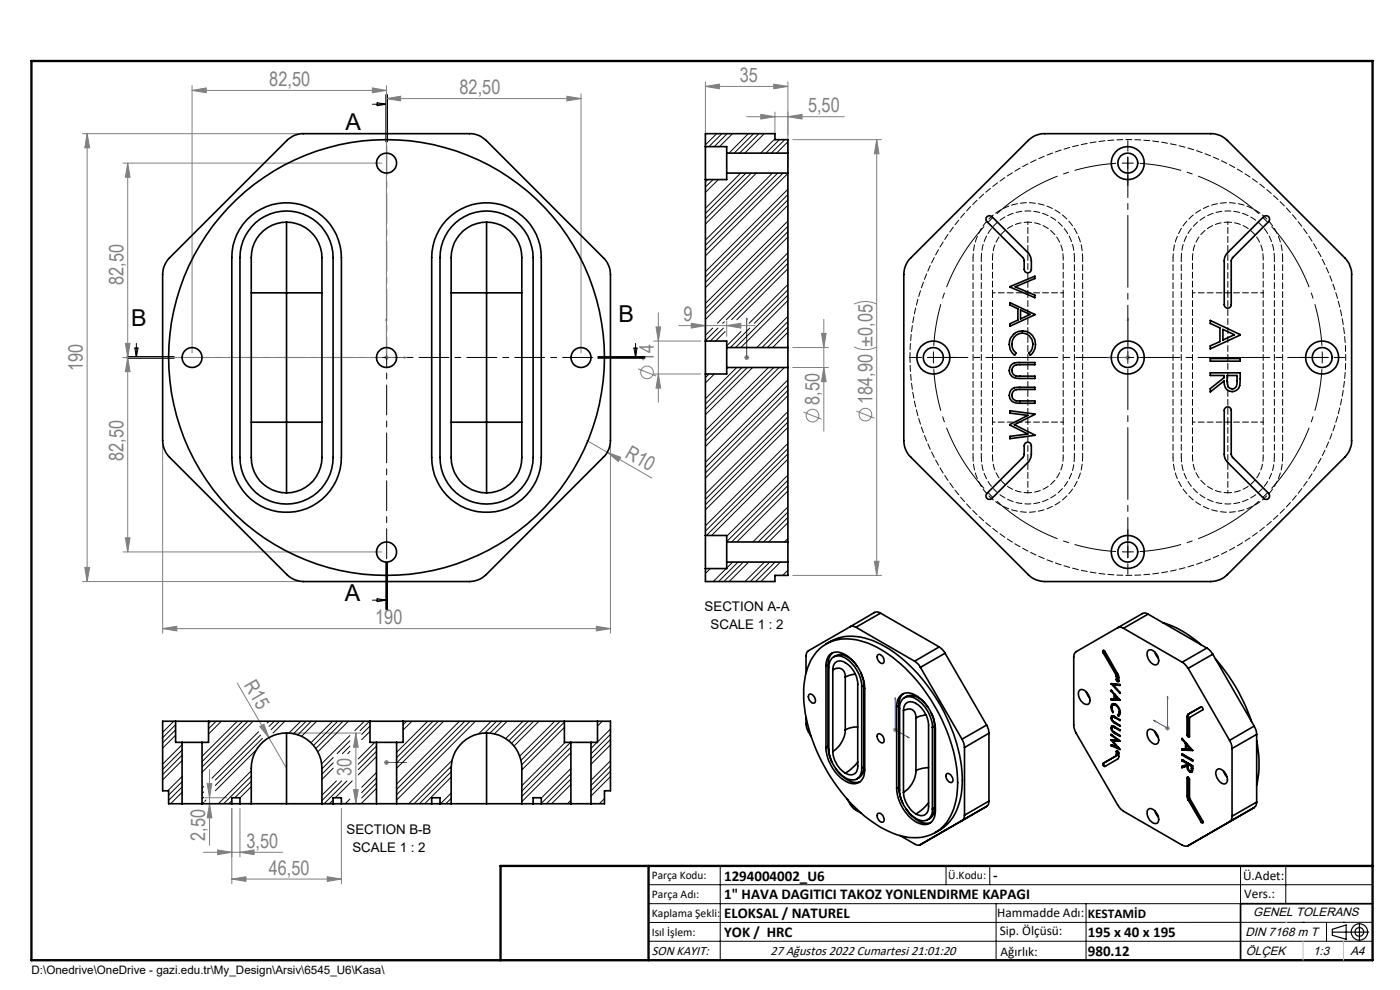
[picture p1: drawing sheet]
<svg xmlns="http://www.w3.org/2000/svg" width="297mm" height="210mm" viewBox="0 0 297 210" stroke-linecap="round" stroke-linejoin="round" font-family="sans-serif">
<g fill="none" stroke="#808080" stroke-width=".21">
<path d="M40.7 19.2l3-.5v1zM40.7 18.2v56.7M40.7 19.2h41.3M79 18.7l3 .5-3 .5zM82 18.2v56.7M123.3 19.9v55M149.6 18.3l3-.5v1zM149.6 17.3v19.8M149.6 18.3h17.5M164.1 17.8l3 .5-3 .5zM167.1 17.3v18.4M17.5 28.4h45.9"/>
<path d="M18.5 28.4v95M18.5 28.4l.5 3h-1zM26.1 34.6h54.9M27.1 34.6l.5 3h-1zM27.1 34.6v82.5M82 20.9l3-.5v1zM82 20.9h41.3M120.3 20.4l3 .5-3 .5zM158.4 24.8h20.7M161.4 24.3l3 .5-3 .5zM164.4 23.8v4.8M167.1 24.8l3-.5v1z"/>
<path d="M168.2 29.6h18.8M186 29.6l.5 3h-1zM186 29.6v92.5M26.1 75.8h54.9M26.6 72.8h1l-.5 3zM27.1 75.8l.5 3h-1zM81.5 75.8h1M81.6 75.5l.7 .7M82 75.3v1M82.3 75.5l-.7 .7M135.4 78.2l3.8 1.6M138.7 72.3h10"/>
<path d="M138.7 79.3h10M139.2 69.3h1l-.5 3zM139.7 66.3v19M139.7 79.3l.5 3h-1zM144 69.1h16.2M146.6 68.6l3 .5-3 .5zM154.2 69.1l3-.5v1zM154.2 68.1v3.3M157.9 75.8h1M158 75.5l.8 .7M158.4 75.3v1M158.8 75.5l-.8 .7"/>
<path d="M168.2 73.7h7.6M168.2 78h7.6M174.3 70.7h1l-.5 3zM174.8 78l.5 3h-1zM174.8 67.7v23.8M181.2 73.6a5.4 5.4 0 0 0 4.8 0M181.2 64.5l.3-.1a5.3 5.3 0 0 1 4.5 .1M238.8 75.8h.9M238.9 75.5l.7 .7M239.3 75.3v1M239.6 75.5l-.7 .7M34.5 94.4v39.9"/>
<path d="M124.5 93.4l13.8 8M128.8 95.9l2.9 1.1-.5 .9zM129.5 94.4v39.9M170.5 87.4l3.8 1.5M181.7 87.2l3.8 1.5M26.1 117.1h54.9M26.6 114.1h1l-.5 3zM185.5 119.1h1l-.5 3zM17.5 123.4h45.9M18 120.4h1l-.5 3zM34.5 133.3l3-.5v1zM34.5 133.3h95"/>
<path d="M126.5 132.8l3 .5-3 .5zM168.2 122.1h18.8M50.3 144.9l6.7 11.6M55.1 154.1l.9-.5 1 2.9zM57 156.5l3.8 6.5M61.8 155.5h14.7M75.5 155.5l.5 3h-1zM75.5 155.5v15M189.4 154.8h1M189.6 154.5l.7 .7M189.9 154.3v1M190.3 154.5l-.7 .7"/>
<path d="M247.2 154.5h1M247.3 154.1l.7 .7M247.7 154v1M248 154.1l-.7 .7M43.5 169.2h4.7M44 166.2h.9l-.5 3zM44.4 170.5l.5 3h-.9zM44.4 163.2v16.1M49.2 171.5v16M50.9 171.5v10.3M61.8 170.5h14.7M72.4 171.5v16"/>
<path d="M75 167.5h1l-.5 3zM81.5 161.7h1M81.6 161.4l.7 .7M82 161.2v1M82.3 161.4l-.7 .7M43.1 180.8h16.9M46.2 180.3l3 .5-3 .5zM49.2 186.5l3-.5v1zM49.2 186.5h23.2M50.9 180.8l3-.5v1zM69.4 186l3 .5-3 .5z"/>
<circle cx="137.3" cy="79" r="1.34"/>
<circle cx="172.4" cy="88.2" r="1.34"/>
<circle cx="183.6" cy="87.9" r="1.34"/>
</g>
<path d="M198 75.8v1.3M198 75.8v-1.2M280.5 75.8v-1.2M280.5 75.8v1.3M239.3 117.1h1.2M239.3 117.1h-1.3" fill="none" stroke="#000" stroke-width=".21" stroke-dasharray="15.2 1.3 1.3 1.3" stroke-linecap="butt"/>
<path d="M236.8 34.7a41.2 41.2 0 0 0-38.7 38.6M198.1 78.3a41.2 41.2 0 0 0 38.7 38.7M280.4 73.3a41.2 41.2 0 0 0-38.6-38.6M241.8 117a41.2 41.2 0 0 0 38.6-38.7" fill="none" stroke="#000" stroke-width=".21" stroke-dasharray="15.2 1.3 1.3 1.3" stroke-dashoffset="6.3" stroke-linecap="butt"/>
<g fill="none" stroke="#000" stroke-width=".21">
<path d="M79 22.1h3M80 21.8l2 .3-2 .3zM81.8 20.1v10M82 20.1v10M82.2 20.1v10M238 34.6h2.5M239.3 33.3v2.5M27 75.8h10M27 75.6h10M27 76h10M28.6 73.8h.7l-.4 2zM28.9 72.8v3"/>
<path d="M126.8 75.8h10M126.8 75.6h10M126.8 76h10M134.5 73.8h.6l-.3 2zM134.8 72.8v3M81.8 119.3v10M82 119.3v10M82.2 119.3v10zM79 127.3h3M80 127l2 .3-2 .3zM137.6 187.7h153.6M137.6 191.7h153.6"/>
<path d="M137.6 199.7h153.6M152.8 183.7v20M200.7 183.7v4M210 183.7v4M211.3 191.7v12M230.4 191.7v12M263.2 183.7v20M272.8 183.7v8M276.4 195.6h.1M281.4 195.6v4.1M285 195.6h.1M291.2 195.6l-153.6 .1"/>
</g>
<g fill="none" stroke="#000" stroke-width=".25">
<path d="M282.6 197.7h7.8M282.6 197.1l3-.9v3l-3-.8zM288.4 195.8v3.8M106.2 203.7h185"/>
<circle cx="288.4" cy="197.7" r="1.74"/>
<circle cx="288.4" cy="197.7" r=".93"/>
</g>
<g fill="none" stroke="#00f" stroke-width=".21">
<path d="M82 67.5v8.3h4.1M82 67.5l.1 .4h-.2zM85.7 75.7l.4 .1-.4 .1zM158.4 75.8h.1M158.4 75.7v.2zM158.4 67.5v.4v-.4M158.4 67.5v8.3M235.1 75.8l.4-.1v.2zM239.3 67.5v8.3h-4.2M239.3 67.5l.1 .4h-.3zM189.9 148l.1 .4-.1-.1zM189.9 148v6.8l3 1.7"/>
<path d="M192.6 156.3l.3 .2-.3-.1zM244.7 152.8l.3 .1v.1zM247.7 147.7l.1 .4-.2-.1zM247.7 147.7v6.8l-3-1.7M81.9 161.7h.2zM82 161.7h.1M82 161.7h4.1M86.1 161.7h-.4h.4"/>
</g>
<g fill="none" stroke="#000" stroke-width=".21" stroke-dasharray="15.2 1.3 1.3 1.3">
<path d="M239.3 32.1v-2.3M239.3 37.1v2.2M195.5 75.8h-2.2M198 75.8h-1.2M198 75.8h1.3M200.5 75.8h2.3M239.3 75.8v-1.2M239.3 75.8h-1.3M239.3 75.8v1.3M239.3 75.8h1.2M278 75.8h-2.2M280.5 75.8h1.3"/>
<path d="M280.5 75.8h-1.2M283 75.8h2.3M239.3 117.1v1.2M239.3 117.1v-1.3M239.3 119.6v2.2M239.3 114.6v-2.3"/>
</g>
<path d="M236.8 75.8h-40M239.3 73.3v-40M239.3 78.3v40M241.8 75.8h40" fill="none" stroke="#000" stroke-width=".21" stroke-dasharray="15.2 1.3 1.3 1.3" stroke-dashoffset="6.7"/>
<path d="M82 20.1v109.2" fill="none" stroke="#000" stroke-width=".21" stroke-dasharray="6.3 1.3 1.3 1.3" stroke-dashoffset="-.6"/>
<path d="M136.8 75.8h-109.8" fill="none" stroke="#000" stroke-width=".21" stroke-dasharray="6.3 1.3 1.3 1.3" stroke-dashoffset="-1"/>
<path d="M291.2 191.7h-28v12" fill="none" stroke="#000" stroke-width=".35"/>
<path d="M6.7 12.9h284.5v190.8h-284.5zM137.6 183.7v20M291.2 183.7h-185v20" fill="none" stroke="#000" stroke-width=".5"/>
<path d="M276.4 199.7v4M285 199.7v4" fill="none" stroke="#c0c0c0" stroke-width=".21"/>
<path d="M272.8 195.6h.1" fill="none" stroke="#c0c0c0" stroke-width=".25"/>
<g fill="#00f">
<path d="M85.7 75.7l.4 .1-.4 .1zM82 67.5l.1 .4h-.2z"/>
<path d="M85.7 161.7h.4zM81.9 161.7h.2zM85.7 161.7h.4zM81.9 161.7h.2zM235.1 75.8l.4 .1v-.2zM239.3 67.5l-.2 .4h.3zM244.7 152.8l.3 .2v-.1zM247.7 147.7l-.1 .3 .2 .1z"/>
<path d="M192.6 156.3l.3 .2-.3-.1zM189.9 148l.1 .4-.1-.1zM158.4 75.7v.2zM158.4 67.5v.4zM158.4 75.7v.2zM158.4 67.5v.4z"/>
</g>
<g fill="#808080">
<path d="M55.1 154.1l.9-.5 1 2.9z"/>
<path d="M128.8 95.9l2.9 1.1-.5 .9z"/>
<path d="M79 18.7l3 .5-3 .5zM40.7 19.2l3-.5v1z"/>
<path d="M154.2 69.1l3-.5v1zM146.6 68.6l3 .5-3 .5z"/>
<path d="M149.6 18.3l3-.5v1zM164.1 17.8l3 .5-3 .5z"/>
<path d="M82 20.9l3-.5v1zM120.3 20.4l3 .5-3 .5z"/>
<path d="M34.5 133.3l3-.5v1zM126.5 132.8l3 .5-3 .5z"/>
<path d="M46.2 180.3l3 .5-3 .5zM50.9 180.8l3-.5v1z"/>
<path d="M49.2 186.5l3-.5v1zM69.4 186l3 .5-3 .5z"/>
<path d="M167.1 24.8l3-.5v1zM161.4 24.3l3 .5-3 .5z"/>
<path d="M186 29.6l.5 3h-1zM185.5 119.1h1l-.5 3z"/>
<path d="M44 166.2h.9l-.5 3zM44.4 170.5l.5 3h-.9z"/>
<path d="M75 167.5h1l-.5 3zM75.5 155.5l.5 3h-1z"/>
<path d="M18 120.4h1l-.5 3zM18.5 28.4l.5 3h-1z"/>
<path d="M27.1 75.8l.5 3h-1zM26.6 114.1h1l-.5 3z"/>
<path d="M27.1 34.6l.5 3h-1zM26.6 72.8h1l-.5 3z"/>
<path d="M174.3 70.7h1l-.5 3zM174.8 78l.5 3h-1z"/>
<path d="M139.2 69.3h1l-.5 3zM139.7 79.3l.5 3h-1z"/>
</g>
<g fill="none" stroke="#000" stroke-width=".35">
<path d="M60.9 29.8a4.8 4.8 0 0 1 3.5-1.4h35.2a4.8 4.8 0 0 1 3.6 1.4l24.8 24.9a5 5 0 0 1 1.5 3.5v35.2a5 5 0 0 1-1.5 3.6l-24.8 24.9a5 5 0 0 1-3.6 1.5h-35.2a5 5 0 0 1-3.5-1.5l-25-24.9a5.2 5.2 0 0 1-1.4-3.6v-35.2a5.2 5.2 0 0 1 1.4-3.5zM149.6 31.1v7M149.6 31.1v-2.7h14.8v1.2h2.7v2.9M149.6 31.1h4.6v1.4M149.6 38.1v34.2M154.2 32.5v4.2M154.2 36.7v1.4h-4.6M154.2 36.7h12.9M154.2 32.5h12.9M167.1 32.5v4.2M167.1 36.7v37M218.1 29.8a4.8 4.8 0 0 1 3.6-1.4h35.2a4.8 4.8 0 0 1 3.5 1.4l24.9 24.9a5.2 5.2 0 0 1 1.4 3.5v35.2a5.2 5.2 0 0 1-1.4 3.6l-24.9 24.9a5 5 0 0 1-3.5 1.5h-35.2a5 5 0 0 1-3.6-1.5l-24.9-24.9a5 5 0 0 1-1.5-3.6v-35.2a5 5 0 0 1 1.5-3.5z"/>
<path d="M52.4 46.6a11.6 11.6 0 0 1 12.7-2.8 11.6 11.6 0 0 1 7.3 10.8v42.4a11.6 11.6 0 0 1-11.6 11.7 11.6 11.6 0 0 1-11.6-11.7v-42.4a11.7 11.7 0 0 1 3.2-8zM54.2 47.2a9.9 9.9 0 0 1 10.6-1.6 9.9 9.9 0 0 1 5.9 9v42.4a9.9 9.9 0 0 1-9.9 9.9 9.9 9.9 0 0 1-9.9-9.9v-42.4a9.9 9.9 0 0 1 3.3-7.4zM60.8 47.1a7.5 7.5 0 0 0-7.5 7.5v42.4a7.4 7.4 0 0 0 7.5 7.6M60.8 47.1a7.5 7.5 0 0 1 7.5 7.5v42.4a7.5 7.5 0 0 1-7.5 7.6M60.8 47.1v15M94.8 46.6a11.6 11.6 0 0 1 12.7-2.8 11.6 11.6 0 0 1 7.3 10.8v42.4a11.6 11.6 0 0 1-11.6 11.7 11.6 11.6 0 0 1-11.6-11.7v-42.4a11.7 11.7 0 0 1 3.2-8zM95.8 48.1a9.9 9.9 0 0 1 10.9-2.7 9.9 9.9 0 0 1 6.4 9.2v42.4a9.9 9.9 0 0 1-9.9 9.9 9.9 9.9 0 0 1-9.9-9.9v-42.4a10 10 0 0 1 2.5-6.5zM103.2 47.1a7.5 7.5 0 0 0-7.5 7.5v42.4a7.5 7.5 0 0 0 7.5 7.6M103.2 47.1a7.5 7.5 0 0 1 7.5 7.5v42.4a7.5 7.5 0 0 1-7.5 7.6M103.2 47.1v15M209.4 46a.77 .77 0 0 1 1 0l7.7 7.6a2.72 2.72 0 0 1 .7 1.7v1.8a.76 .76 0 0 1-.8 .8 .76 .76 0 0 1-.7-.8v-1.9l-.2-.5-7.7-7.7a.77 .77 0 0 1 0-1zM268.1 46a.75 .75 0 0 1 1 0 .75 .75 0 0 1 0 1l-7.8 8-.1 9.6a.74 .74 0 0 1-.7 .8 .74 .74 0 0 1-.8-.8v-9.3a2.32 2.32 0 0 1 .8-1.7z"/>
<path d="M53.3 62.1h7.5M60.8 62.1h7.5M60.8 62.1v27.5M95.7 62.1h7.5M103.2 62.1h7.5M103.2 62.1v27.5M149.6 72.3v7M149.6 72.3h4.6v1.4M149.6 79.3v34.3M154.2 73.7v4.3M154.2 78v1.3h-4.6M154.2 78h12.9"/>
<path d="M154.2 73.7h12.9M167.1 73.7v4.3M167.1 78v37M214.2 64.2l5.3 2.6-5.3 2.4v-.5l1.7-.8v-2.4l-1.7-.8zM214.2 60.8l5.3-2.2v.5l-4.1 1.7 4.1 1.8v.5zM214.5 77.5a1.96 1.96 0 0 1 1.9-.6h3.1v.5h-3.1a1.28 1.28 0 0 0-1.7 1.2 1.28 1.28 0 0 0 1.7 1.2h3.1v.5h-3.1a1.79 1.79 0 0 1-2-.7 1.79 1.79 0 0 1 .1-2.1zM215.1 70.9a2.85 2.85 0 0 1 4 .4 2.85 2.85 0 0 1-.5 4l-.3-.4a2.3 2.3 0 0 0 0-3.7 2.3 2.3 0 0 0-3.5 1 2.5 2.5 0 0 0 .7 2.7l-.3 .4a2.94 2.94 0 0 1-.1-4.4zM216.5 65.7l2 1-2 1zM256.8 79.1h6.3a7.8 7.8 0 0 1-.3 3.3 1.77 1.77 0 0 1-2.2 .5 1.77 1.77 0 0 1-.9-2.1l-2.9 2.3v-.7l2.9-2.3v-.5h-2.9zM256.8 68l6.3 3.1-6.3 2.9v-.6l2-.9v-2.9l-2-1zM256.8 76.1h6.3v.5h-6.3zM259.4 69.9l2.5 1.1-2.5 1.1z"/>
<path d="M260.3 79.6h2.1a3.7 3.7 0 0 1-.3 2.6l-.4 .3a1.24 1.24 0 0 1-1.4-1.7zM53.3 89.6h7.5M60.8 89.6v15M60.8 89.6h7.5M95.7 89.6h7.5M103.2 89.6v15M103.2 89.6h7.5M214.2 87.1l5.3 .7-4.3 2.3 4.3 2.2-5.3 .8v-.5l3.9-.5-3.9-1.9 3.9-2.1-3.9-.5zM214.5 82.8a1.96 1.96 0 0 1 1.9-.6h3.1v.4h-3.1a1.28 1.28 0 0 0-1.7 1.2 1.28 1.28 0 0 0 1.7 1.2h3.1v.5h-3.1a1.79 1.79 0 0 1-2-.7 1.79 1.79 0 0 1 .1-2zM217.5 94a.78 .78 0 0 1 .8-.1 .78 .78 0 0 1 .5 .7v1.7a2.72 2.72 0 0 1-.7 1.8l-7.7 7.6a.75 .75 0 0 1-1 0 .75 .75 0 0 1 0-1l7.7-7.7 .2-.5v-1.9zM259.9 86.5a.74 .74 0 0 1 .8-.1 .74 .74 0 0 1 .5 .7v9.3l.2 .5 7.7 7.8a.75 .75 0 0 1 0 1 .75 .75 0 0 1-1 0l-7.6-7.6a2.32 2.32 0 0 1-.8-1.8v-9.2zM149.6 113.6v7"/>
<path d="M149.6 113.6h4.6v1.4M154.2 115v4.2M154.2 115h12.9M154.2 119.2v1.4h-4.6M154.2 119.2h12.9M167.1 115v4.2M167.1 119.2v2.9h-2.7v1.3h-14.8v-2.8M173.3 138.2a9 9 0 0 1 10-2 26.9 26.9 0 0 1 12.7 10.1 35.2 35.2 0 0 1 7.2 19.7 12.4 12.4 0 0 1-3.9 10 9.5 9.5 0 0 1-9 1.1 28 28 0 0 1-13.3-11.2 33.9 33.9 0 0 1-6.5-19.7 13 13 0 0 1 2.8-8zM175.3 136.6a9.7 9.7 0 0 1 9-1 28.6 28.6 0 0 1 14.1 12.2 32.4 32.4 0 0 1 5.6 19.7 10.7 10.7 0 0 1-4.6 8.6l-1 .5M176.6 138.5l-.7 1.1-.3 1.4M176.8 139.3a2.85 2.85 0 0 1 3.8 .6l1.2 1.4M180.3 133l-8.8 5a1.2 1.2 0 0 0-.5 1.2v3.6"/>
<path d="M180.3 133a1.1 1.1 0 0 1 1.3 .1M181.6 133.1l12.4 7.2M186.2 139a1 1 0 0 1 1.3 1 .53 .53 0 0 1-.2 .7 .53 .53 0 0 1-.7-.2l-.4-.7zM186.8 130.1a1.27 1.27 0 0 0-1.3-.2l-5.2 3.1M186.8 130.1l-5.2 3M186.8 130.1l12.4 7.1M199.2 137.2l.7 .6 .6 .8M199.2 137.2l-5.2 3.1M200.5 138.6l-5.2 3M200.5 138.6l8.8 15.2M234 138.4v-.4l.3 .1 2.9 5 .1 .5v1l-.3-.1-.2-.4M234 138.4l2.7 4.7"/>
<path d="M234.1 138l.1 .3M234.2 138.3l2.7 4.7M234.2 138.3l-.2 .1M237.1 133.2l.7-.1 .5 .2M238.3 133.3l12.5 7.2M243.6 130.3a1.1 1.1 0 0 0-1.3-.1l-14.2 8.2-.3 .8 .1 15.2 .4 1.1 9.4 16 .6 .6 12.5 7.2 .7 .2 .6-.1M243.6 130.3l-5.3 3M243.6 130.3l12.4 7.2M243.6 138a1.43 1.43 0 0 1 1.8 .9 1.39 1.39 0 0 1-.2 2.1 2.29 2.29 0 0 1-1.7-2.9zM245 138.4l.2 .5 .5 .7M246.7 132.1a21.7 21.7 0 0 1 8.1 4.7M256 137.5l.9 .7 .4 .6"/>
<path d="M256 137.5l-5.2 3M257.3 138.8l-5.2 3M257.3 138.8l8.8 15.2M257.8 139.8a39.3 39.3 0 0 1 7.7 13.2M37.3 153h6.9M37.3 153h-2.8v14.7h1.3v2.8h2.8M37.3 153v4.5h1.3M38.6 157.5h4.3M38.6 157.5v13M42.9 157.5v13M44.2 153v4.5h-1.3M44.2 153h34.3"/>
<path d="M60.8 155.5a7.5 7.5 0 0 1 7.5 7.5v7.5M60.8 155.5a7.4 7.4 0 0 0-7.5 7.5v7.5M60.8 155.5v15M78.5 153h7M78.5 153v4.5h1.4M79.9 157.5h4.2M79.9 157.5v13M84.1 157.5v13M85.5 153v4.5h-1.4M85.5 153h34.2M103.2 155.5a7.4 7.4 0 0 1 7.5 7.5v7.5M103.2 155.5a7.5 7.5 0 0 0-7.5 7.5v7.5"/>
<path d="M103.2 155.5v15M119.7 153h7.1M119.7 153v4.5h1.4M121.1 157.5h4.3M121.1 157.5v13M125.4 157.5v13M126.8 153h2.7v14.7h-1.3v2.8h-2.8M126.8 153v4.5h-1.4M171 152.2l.1 2.2 1 1.9M171.6 147.4a.9 .9 0 0 1 1.3 .7 .62 .62 0 0 1-.1 1 .62 .62 0 0 1-.9-.4l-.4-.7zM175.2 141.2a2.71 2.71 0 0 1 1.8-2.8 4.9 4.9 0 0 1 4.3 2.1 9.3 9.3 0 0 1 2.1 5.5v17.3a2.45 2.45 0 0 1-.9 2.4 2.45 2.45 0 0 1-2.5 .3 8.9 8.9 0 0 1-4.8-7.4M175.2 141.2v17.4"/>
<path d="M175.6 158.3l.3 1.6 .6 1.8M175.6 141l-.4 .2M175.6 141v17.3M175.6 158.3l-.4 .3M176.7 159.4a6.1 6.1 0 0 0 2.6 4.6M176.7 142.1a1.62 1.62 0 0 1 .8-1.7 1.62 1.62 0 0 1 1.8 .2 5.6 5.6 0 0 1 2.7 4.6v17.3a1.61 1.61 0 0 1-.8 1.7 1.61 1.61 0 0 1-1.9-.2M176.7 142.1a1.62 1.62 0 0 1 1.8-.2 1.62 1.62 0 0 1 .8 1.7M176.7 142.1v17.3M179.3 154.8a5.8 5.8 0 0 1-2.6 4.6M179.3 143.6v11.2M181.4 143l-.7 .1-1.4 .5M182 154.2l-1.8 .2-.9 .4"/>
<path d="M182.6 142.6l.6 1.7 .1 1.1M182.8 145.6a7 7 0 0 0-4.7-6.5 2.07 2.07 0 0 0-2.3 2.5v17.3a7.5 7.5 0 0 0 4.4 6.4 1.97 1.97 0 0 0 2.6-1.9v-.5M182.8 145.6v17.3M183.3 145.4v17.3M183.3 145.4l-.5 .2M186.3 155.7a1.25 1.25 0 0 1 1.1 1.8 1.25 1.25 0 0 1-1.1-1.8zM190.2 149.9a2.48 2.48 0 0 1 2.6-2.9 7.8 7.8 0 0 1 5.4 6l.2 1.6v17.4a2.48 2.48 0 0 1-2.5 2.9 7.8 7.8 0 0 1-5.5-6l-.2-1.7M190.2 149.9v17.3M190.7 149.6l-.5 .3M190.7 149.6v17.4M191.7 147.1l-.7 .8-.3 .8v.9M191.7 150.7a1.62 1.62 0 0 1 .7-1.7 1.62 1.62 0 0 1 1.9 .2 5.9 5.9 0 0 1 2.7 4.6v17.3a1.65 1.65 0 0 1-.8 1.7 1.65 1.65 0 0 1-1.9-.1"/>
<path d="M191.7 150.7a1.61 1.61 0 0 1 1.8-.1 1.61 1.61 0 0 1 .8 1.7M191.7 150.7v17.4M191.9 148a2.74 2.74 0 0 1 3.7 .6l1.2 1.4M194 140.3l.9 .7 .4 .6M194.3 152.3v11.2M195.3 141.6l8.8 15.2M196.5 151.7l-1.3 .2-.9 .4M197.6 151.3l.4 1.2 .3 1.5M197.8 154.3a7.4 7.4 0 0 0-4.3-6.4 2.02 2.02 0 0 0-2.6 2.4v17.3a7.4 7.4 0 0 0 4.3 6.4 2.01 2.01 0 0 0 2.6-2.4M197.8 154.3v17.3M198.3 154v17.4M198.3 154l-.5 .3"/>
<path d="M204.1 156.8l.4 .9 .1 .9M204.6 158.6v14.3M209.3 153.8l.4 .9 .1 .8M209.3 153.8l-5.2 3M209.8 155.5l-5.2 3.1M209.8 155.5v14.4M229.1 146.4a1.43 1.43 0 0 1 1.8 .9 1.34 1.34 0 0 1-.3 2.1 2.23 2.23 0 0 1-1.7-2.9zM230.4 146.7l.7 1.3M235.7 152.3l.2 .6 .6 .5M235.7 154.4l.2 .6 .6 .6M235.7 150a.67 .67 0 0 1 .5-.8 .67 .67 0 0 1 .8 .4 1.44 1.44 0 0 1 .3 2.3M235.7 146.6v-.2l1.9 2.1-1.9-.1"/>
<path d="M235.7 145l1.9 .2v.2l-1.5-.1 1.5 1.6v.2zM235.7 156v-.2l1.9 1.4h-1.5M235.7 158.2v-.2l1.4 .6M235.7 146.6l.6 .7M235.7 156l1.4 .9M235.7 157l1.4 1.6M235.8 157h-.1M235.9 152.2l-.2 .1M235.9 154.3l-.2 .1M235.9 146.5l-.2 .1M235.9 149.9v.2M235.9 149.9l-.2 .1"/>
<path d="M235.9 152.2v.2M235.9 154.3v.2M235.9 158.1h.1M235.9 148.4h1.6M235.9 148.3v.1M235.9 148.4h-.2M235.9 158.1l1.5 .6M235.9 155.9l-.2 .1M235.9 158.1l-.2 .1M236 149.4l-.1 .5M236 151.8l-.1 .4M236 154l-.1 .3"/>
<path d="M236 157l.1 .2M236 152.1l.4-.1-.1 .1M236 154.2l.4-.1-.1 .1M236 145.1l.2 .1M236.1 157.2l1.5 1.8-1.9-.8M236.1 145.3l.2-.1 1.3 .1M236.3 152.1a.49 .49 0 0 0-.5 .4 .49 .49 0 0 0 .4 .5l1.4 .9v.1l-1.1-.6M236.3 152.1l.2 .1M236.3 154.2a.49 .49 0 0 0-.5 .5 .49 .49 0 0 0 .4 .5l1.4 .8v.2l-1.1-.6M236.3 154.2l.2 .2M236.3 149.4h.4M236.3 149.4l-.2 .1"/>
<path d="M236.3 148.3l-.6-.1v.2M236.3 147.3v1M236.5 147.2l-.2 .1M236.5 152.2l1.1 .7v-.2l-1.5-.9-.3 .1-.1 .4M236.5 154.4l1.1 .6v-.2l-1.5-.8h-.3l-.1 .4M236.5 147.3v.9l-.2 .1M236.5 147.5v.8h.7M236.5 147.5l.7 .8M236.6 147.5h-.1M236.6 155.5l-.1 .1M236.6 152.1l-.1 .1M236.6 153.3l-.1 .1"/>
<path d="M236.6 154.3l-.1 .1M236.7 149.6a.56 .56 0 0 0-.7 .1 .56 .56 0 0 0-.1 .7l.3 .7-.1 .1-.4-1.2M236.7 149.6a1.72 1.72 0 0 1 .8 1.4M236.7 143.1l.1 .3M236.8 159.4l.3-.1 .2 .3-.1 1.3-2.8 1.7a.42 .42 0 0 1-.4-.6M236.8 143.4v.7M236.8 159.4v.8M236.9 149.5l-.2 .1M236.9 143l.1 .3M236.9 143l-.2 .1M237 144l.3 .5M237 143.3v.7"/>
<path d="M237 159.2v.8M237 143.3l-.2 .1M237 144l-.2 .1M237 159.3l-.2 .1M237.1 156.9l-1.4 .1M237.2 158.5l-.1 .1M237.2 156.9h-.1M237.3 151.5l.2 .3-.2 .1M237.4 148.2l-.2 .1M237.4 151.5l-.2 .1M237.5 151l-.1 .4-.3 .2 .2 .3M237.5 151l.1-.1v.4l-.2 .2"/>
<path d="M237.5 157.1l-1.4 .1M243.6 154.8a1.79 1.79 0 0 1 2.1 1.6 .89 .89 0 0 1 .1 1 .89 .89 0 0 1-1 .4 2.4 2.4 0 0 1-1.3-2.8zM245 155.2l.4 .9 .3 .3M250.8 156.9v-.3l2.2 2.6-2.2-.1M250.8 156.9l.7 .8M250.8 140.5l.5 .4 .8 .9M250.9 156.8l-.1 .1M250.9 159l2 .1M250.9 158.8v.2M250.9 159l-.1 .1M251.5 158.9l-.7-.1v.3M251.5 157.7v1.2"/>
<path d="M251.5 157.7l.2-.1v1.2l-.2 .1M251.7 158v.9h.9M251.7 158l.9 .9M251.8 152.1v3.8M251.8 157.9l-.1 .1M252 155.8l.3 .5M252 152v3.8M252 152l-.2 .1M252 155.8l-.2 .1M252.1 151.5l2.7-1.5a.42 .42 0 0 1 .3 .6l-2.7 1.6-.1 4.1h-.2l-.3-.4M252.1 151.5l-.3 .6M252.1 151.5l.1-.1-.2 .6"/>
<path d="M252.1 141.8l8.7 15.2M252.7 158.8l-.1 .1M260.8 157l.5 1.1 .1 .7M261.4 158.8v14.3M266.1 154l.4 .9 .1 .9M266.1 154l-5.3 3M266.6 157.1a22.8 22.8 0 0 1 0 9.5M266.6 155.8l-5.2 3M266.6 155.8v14.3M38.6 170.5h4.3M42.9 170.5h6.3M49.2 170.5h1.7"/>
<path d="M49.2 170.5v-1.3h1.7v1.3M50.9 170.5h2.4M53.3 170.5h7.5M60.8 170.5h7.5M68.3 170.5h2.4M70.7 170.5h1.7M70.7 170.5v-1.3h1.7v1.3M72.4 170.5h7.5M79.9 170.5h4.2M84.1 170.5h7.5M91.6 170.5h1.7M91.6 170.5v-1.3h1.7v1.3"/>
<path d="M93.3 170.5h2.4M95.7 170.5h7.5M103.2 170.5h7.5M110.7 170.5h2.4M113.1 170.5h1.7M113.1 170.5v-1.3h1.7v1.3M114.8 170.5h6.3M121.1 170.5h4.3M177.3 163a6 6 0 0 0 4.4 3l.8-.2M179.7 169.5l1.3 2 1.7 1M182 161.6l-1.6 1.7-1.1 .7M183.3 162.7a2.51 2.51 0 0 1-1.5 2.5"/>
<path d="M183.3 162.7l-.5 .2M186.2 172.6a1.11 1.11 0 0 1 1.1 .3 1.11 1.11 0 0 1 .2 1.2 .67 .67 0 0 1-.7 .3 .67 .67 0 0 1-.5-.6l-.2-.6zM190.7 167v1.1l.8 2.2M190.7 167l-.5 .2M190.9 177.2l3.1 1.8a1.21 1.21 0 0 0 1.3 .2M191.7 168.1a6.1 6.1 0 0 0 2.6 4.6M192.3 171.7a5.6 5.6 0 0 0 4.8 2.9l.3-.1M194.3 163.5a5.7 5.7 0 0 1-2.6 4.6M197 162.8l-1.3 .2-1.4 .5M197 170.3l-1.1 1.2-1.6 1.2M198.3 171.4a2.38 2.38 0 0 1-1.5 2.5M198.3 171.4l-.5 .2"/>
<path d="M200.5 176.1l-5.2 3.1M200.8 164.2a.94 .94 0 0 1 1.3 .8 .61 .61 0 0 1-.2 .9 .61 .61 0 0 1-.9-.3l-.3-.8zM209.3 171.1l-5.2 3a1.32 1.32 0 0 0 .5-1.2M209.3 171.1l-14 8.1M209.8 169.9a1.1 1.1 0 0 1-.5 1.2M209.8 169.9l-5.2 3M234.2 161.8a.42 .42 0 0 0 .4 .7M234.2 161.8l-.2 .2M236.7 160.4l-2.7 1.6M236.8 160.2l-.1 .2M236.9 160.3l-2.7 1.5M236.9 160.3l-.2 .1"/>
<path d="M237 160l-.1 .3M237 160l-.2 .2M243.6 171.7a1.43 1.43 0 0 1 1.8 .9 1.54 1.54 0 0 1 0 2.1 2.07 2.07 0 0 1-1.8-3zM245 172l.4 .9 .3 .4M250.8 161.4v-.2l2.2 1.2-.1 1.3-.5 .1M250.8 160.2v-.3l2.2 1.3M250.8 161.4l1 .6M250.8 160.2l2.2 1.3v-.3M250.9 160h.1M250.9 161.2v.1M250.9 162.5v.2M250.9 160l2.1 1.2"/>
<path d="M250.9 160l-.1 .2M250.9 161.3l1.1 .6M250.9 161.3l-.1 .1M250.9 162.7l-.1 .1M251.8 168.8l.3 .9M251.8 165l.1-.2 .2 .1 .2 .4v4l2.8 4.8 .1 .4h-.2l-.2-.2M251.8 162.5l.1 .6 .5 .7M251.8 162v.2M251.8 165v3.8M251.8 162.2l-1 .4v.2M251.8 162.5l-1 .3M252 162.4l.1 .6"/>
<path d="M252 168.7l.2 .9M252 161.9v.2l-.2 .1M252 164.8v3.9M252 162.4l-1.1 .3M252 162.4l-.2 .1M252 161.9l-.2 .1M252 164.9l-.2 .1M252 168.7l-.2 .1M252 162.1l.1 1.1 .3 .3M252 162.1l.2-.1 .7 .4M252 162.1l.8 .5M252.1 169.7l2.7 4.6"/>
<path d="M252.2 169.6l2.8 4.6M252.2 169.6l-.1 .1M252.4 163.5l.2 .1M252.6 163.6l.3 .1M252.6 163.6l-.2 .2M252.8 163l-.1 .5h-.3M252.8 162.6v.4M252.8 163.4l-.2 .1M252.9 162.9l-.1 .5M252.9 162.4v.5M252.9 162.4l-.1 .2M252.9 162.9l-.1 .1"/>
<path d="M255 174.2l.2 .3M255 174.2l-.2 .1M258.2 163.2a1.41 1.41 0 0 1 1.8 .9 1.42 1.42 0 0 1-.2 2.2 2.29 2.29 0 0 1-1.7-2.9zM259.6 163.6l.7 1.2M260.8 174.3l-8.7 5.1M261.4 173.1a1.32 1.32 0 0 1-.6 1.2M266.1 171.3l-5.3 3M266.1 171.3l-14 8.1M266.6 170.1a1.32 1.32 0 0 1-.5 1.2M266.6 170.1l-5.2 3"/>
<circle cx="82" cy="34.6" r="2.13"/>
<circle cx="239.3" cy="34.6" r="3.5"/>
<circle cx="239.3" cy="34.6" r="2.12"/>
<circle cx="40.7" cy="75.8" r="2.12"/>
<circle cx="82" cy="75.8" r="2.13"/>
<circle cx="82" cy="75.8" r="46.2"/>
<circle cx="123.2" cy="75.8" r="2.13"/>
<circle cx="198" cy="75.8" r="3.5"/>
<circle cx="198" cy="75.8" r="2.13"/>
<circle cx="239.2" cy="75.8" r="3.5"/>
<circle cx="239.3" cy="75.8" r="2.12"/>
<circle cx="280.5" cy="75.8" r="3.5"/>
<circle cx="280.5" cy="75.8" r="2.12"/>
<circle cx="82" cy="117.1" r="2.14"/>
<circle cx="239.2" cy="117.1" r="3.5"/>
<circle cx="239.2" cy="117.1" r="2.13"/>
</g>
<g fill="none" stroke="#000" stroke-width=".21">
<path d="M150.1 38.1l-.5 .5M151.3 38.1l-1.7 1.6M152 28.4l-2.4 2.3M152.4 38.1l-2.8 2.7M153.1 28.4l-2.7 2.7M154.3 28.4l-2.8 2.7M155.4 28.4l-2.8 2.7M157.1 36.7l-7.5 7.5M158.3 36.7l-8.7 8.6M158.8 28.4l-4.1 4.1M159.4 36.7l-9.8 9.7M159.9 28.4l-4.1 4.1"/>
<path d="M160.5 36.7l-10.9 10.8M161 28.4l-4.1 4.1M162.1 28.4l-4.1 4.1M163.9 36.7l-14.3 14.2M164.4 29.4l-3 3.1M165 36.7l-15.4 15.3M165.3 29.6l-2.8 2.9M166.1 36.7l-16.5 16.5M166.5 29.6l-2.9 2.9M167.1 30l-2.4 2.5M167.1 36.8l-17.5 17.5M167.1 40.1l-17.5 17.5"/>
<path d="M167.1 46.9l-17.5 17.5M167.1 41.3l-17.5 17.5M167.1 48l-17.5 17.5M167.1 42.4l-17.5 17.5M167.1 49.1l-17.5 17.5M167.1 43.5l-17.5 17.5M167.1 50.3l-17.5 17.5M167.1 57l-10.8 10.8M167.1 55.9l-11.9 11.9M167.1 53.6l-14.9 15M167.1 54.7l-13 13.1M150.4 79.3l-.8 .8"/>
<path d="M151.2 69.6l-1.6 1.5M151.6 79.3l-2 1.9M152.3 69.6l-2.7 2.6M153.5 69.6l-2.8 2.7M153.7 68.3l-.4 .3M153.8 70.3l-2 2M156.3 78l-6.7 6.6M157.2 70.3l-3 3.1M157.4 78l-7.8 7.7M158.5 78l-8.9 8.8M159.1 69.6l-4.2 4.1M159.7 78l-10.1 10"/>
<path d="M163 78l-13.4 13.3M164.1 78l-14.5 14.5M165.3 78l-15.7 15.6M166.4 78l-16.8 16.7M167.1 68.2l-5.5 5.5M167.1 62.6l-11.1 11.1M167.1 69.3l-4.3 4.4M167.1 70.5l-3.2 3.2M167.1 67.1l-6.6 6.6M167.1 63.7l-9.9 10M167.1 60.4l-8.2 8.2M167.1 61.5l-7 7.1"/>
<path d="M167.1 80.6l-17.5 17.5M167.1 87.3l-17.5 17.5M167.1 94l-17.5 17.5M167.1 81.7l-17.5 17.5M167.1 88.4l-17.5 17.5M167.1 95.2l-17.5 17.5M167.1 82.8l-17.5 17.5M167.1 89.5l-17.5 17.6M167.1 96.3l-17.2 17.3M167.1 83.9l-17.5 17.5M167.1 90.7l-17.5 17.5M167.1 97.4l-16.1 16.2"/>
<path d="M155.4 119.2l-1.2 1.3M156.6 119.2l-4.2 4.2M157.7 119.2l-4.1 4.2M158.8 119.2l-4.1 4.2M162.2 119.2l-4.2 4.2M163.3 119.2l-4.1 4.2M164.4 119.2l-4.1 4.2M165.6 119.2l-4.2 4.2M167.1 100.8l-12.9 13M167.1 107.5l-7.4 7.5M167.1 114.2l-.7 .8M167.1 101.9l-12.9 13"/>
<path d="M167.1 108.6l-6.3 6.4M167.1 103l-11.9 12M167.1 109.7l-5.1 5.3M167.1 104.1l-10.8 10.9M167.1 110.9l-4 4.1M150.7 120.6l-1.1 1M154.1 120.6l-2.8 2.8M167.1 121l-1 1.1M36.9 153l-2.4 2.4M37.3 153.7l-2.8 2.8M37.3 154.8l-2.8 2.8M37.3 156l-2.8 2.7"/>
<path d="M38.6 158l-4.1 4.1M38.6 159.1l-4.1 4.1M44.7 153l-.5 .4M45.9 153l-1.7 1.6M47 153l-2.8 2.7M50.3 153l-7.4 7.4M51.5 153l-8.6 8.6M52.6 153l-9.7 9.7M53.7 153l-10.8 10.8M54.4 159l-8.7 8.7M54.9 155.2l-10 9.9M55.3 155.9l-9.6 9.6"/>
<path d="M55.7 156.6l-10 10M57.1 153l-.4 .4M58.2 153l-1.1 1.1M59.3 153l-1.8 1.8M60.4 153l-2.5 2.5M63.8 153l-2.5 2.5M64.9 153l-2.6 2.6M66 153l-2.8 2.9M67.2 153l-3.2 3.2M70.6 153l-4.6 4.5M71.6 153l-5.1 5.1M72.8 153l-5.8 5.8"/>
<path d="M73.9 153l-6.5 6.5M74.2 156l-6 6M74.2 157.2l-2.7 2.7M74.2 158.3l-1.6 1.6M74.2 159.4l-.4 .5M77.3 153l-2 2M78.4 153l-2 2M78.5 154l-1.8 1.8M78.5 155.1l-1.8 1.8M79.5 157.5l-3.5 3.5M79.9 159.4l-3.9 3.9M79.9 158.2l-3.9 3.9"/>
<path d="M86.3 153l-.8 .7M87.4 153l-1.9 1.9M90.7 153l-6.6 6.6M91.9 153l-7.8 7.7M93 153l-8.9 8.8M94.1 153l-10 10M97.5 153l-13.4 13.3M98.6 153l-14.5 14.5M99.7 153l-15.6 15.6M100.9 153l-16.8 16.7M104.2 153l-2.7 2.7M105.3 153l-2.5 2.5"/>
<path d="M106.5 153l-2.6 2.5M107.6 153l-2.7 2.7M110.9 153l-3.6 3.7M112.1 153l-4.2 4.2M113.2 153l-4.7 4.7M114.3 153l-5.3 5.2M117.7 153l-7.5 7.4M118.8 153l-8.3 8.3M119.7 153.2l-9 9M119.7 154.3l-9 9M119.9 157.5l-9.2 9.2M121 157.5l-10.3 10.3"/>
<path d="M121.1 159.7l-10.4 10.4M121.1 158.5l-10.4 10.4M126.6 157.5l-1.2 1.3M127.8 153l-1 1M129.5 154.6l-2.7 2.8M129.5 155.8l-4.1 4.1M129.5 156.9l-4.1 4.1M129.5 158l-4.1 4.1M38.6 168.1l-2.4 2.4M38.6 164.7l-3 3M38.6 165.8l-2.8 2.9M38.6 160.2l-4.1 4.1"/>
<path d="M38.6 166.9l-2.8 2.9M38.6 161.3l-4.1 4.1M43.2 166.9l-.3 .3M43.2 168l-.3 .3M43.2 169.1l-.3 .3M43.2 170.2l-.3 .3M43.7 169.7l-.3 .3M49.2 169.9l-.7 .6M53.3 163.5l-7 7M53.3 170.2l-.2 .3M53.3 164.6l-5.9 5.9M53.3 165.8l-3.5 3.4"/>
<path d="M53.3 166.9l-2.4 2.4M70.7 169.7l-.8 .8M70.7 160.7l-2.4 2.4M70.7 161.8l-2.4 2.4M70.7 162.9l-2.4 2.4M71.4 165.7l-3.1 3M72.5 165.7l-4.2 4.1M73.6 165.7l-4.8 4.8M74.2 169.5l-1 1M74.7 165.7l-3.6 3.5M79.9 163.9l-3.2 3.1M79.9 167.2l-3.2 3.1"/>
<path d="M79.9 165l-3.2 3.1M79.9 166.1l-3.2 3.2M79.9 160.5l-3.9 3.9M95.7 168.2l-2.2 2.3M95.7 162.6l-7.9 7.9M95.7 169.4l-1.1 1.1M95.7 163.7l-6.7 6.8M95.7 170.5h.1M95.7 164.8l-5.6 5.7M95.9 161.3l-9.2 9.2M121.1 163l-6.3 6.3M121.1 164.1l-6.3 6.3"/>
<path d="M121.1 166.4l-4.1 4.1M121.1 169.7l-.7 .8M121.1 165.3l-5.2 5.2M128.2 169.4l-1.1 1.1M129.5 161.4l-4.1 4.1M129.5 162.5l-4.1 4.1M129.5 163.6l-4.1 4.1M129.5 164.7l-4.1 4.2"/>
</g>
<path d="M218.1 47.1v15M260.5 62.1v-15M218.1 89.5v15M260.5 104.5v-15" fill="none" stroke="#000" stroke-width=".21" stroke-dasharray="1.3 .6" stroke-dashoffset=".8"/>
<path d="M206.4 54.6a11.6 11.6 0 0 1 11.7-11.6 11.6 11.6 0 0 1 11.6 11.6M218.1 47.1a7.5 7.5 0 0 0-7.5 7.5M225.6 54.6a7.5 7.5 0 0 0-7.5-7.5M248.9 54.6a11.6 11.6 0 0 1 11.6-11.6 11.6 11.6 0 0 1 11.6 11.6M260.5 47.1a7.5 7.5 0 0 0-7.5 7.5M268 54.6a7.5 7.5 0 0 0-7.5-7.5M210.6 97a7.5 7.5 0 0 0 7.5 7.5M229.7 97a11.6 11.6 0 0 1-11.6 11.7 11.6 11.6 0 0 1-11.7-11.7M253 97a7.5 7.5 0 0 0 7.5 7.5M272.1 97a11.6 11.6 0 0 1-11.6 11.7 11.6 11.6 0 0 1-11.6-11.7M218.1 104.5a7.5 7.5 0 0 0 7.5-7.5M260.5 104.5a7.5 7.5 0 0 0 7.5-7.5" fill="none" stroke="#000" stroke-width=".21" stroke-dasharray="1.3 .6" stroke-dashoffset=".5"/>
<g fill="none" stroke="#000" stroke-width=".21" stroke-dasharray="1.3 .6" stroke-dashoffset=".7">
<path d="M210.6 54.6v7.5M253 54.6v7.5M218.1 62.1h-7.5M225.6 62.1h-7.5M225.6 62.1v-7.5M260.5 62.1h-7.5M268 62.1h-7.5M268 62.1v-7.5M210.6 89.5v7.5M218.1 89.5h-7.5M225.6 89.5h-7.5M225.6 97v-7.5"/>
<path d="M253 89.5v7.5M260.5 89.5h-7.5M268 89.5h-7.5M268 97v-7.5"/>
</g>
<path d="M210.6 62.1v27.4M218.1 62.1v27.4M253 62.1v27.4M225.6 89.5v-27.4M260.5 89.5v-27.4M268 89.5v-27.4" fill="none" stroke="#000" stroke-width=".21" stroke-dasharray="1.3 .6" stroke-dashoffset=".3"/>
<path d="M193 75.8a46.2 46.2 0 0 1 68.7-40.4 46.2 46.2 0 0 1 2.1 79.6 46.2 46.2 0 0 1-70.7-36.7l-.1-2.5" fill="none" stroke="#000" stroke-width=".21" stroke-dasharray="1.3 .6" stroke-dashoffset=".2"/>
<path d="M208.2 54.6a9.9 9.9 0 0 1 9.9-9.9 9.9 9.9 0 0 1 9.8 9.9M227.9 54.6v42.4M229.7 54.6v42.4M250.6 54.6a9.9 9.9 0 0 1 9.9-9.9 9.9 9.9 0 0 1 9.9 9.9M270.4 54.6v42.4M272.1 54.6v42.4M206.4 97v-42.4M208.2 97v-42.4M227.9 97a9.9 9.9 0 0 1-9.8 9.9 9.9 9.9 0 0 1-9.9-9.9M248.9 97v-42.4M250.6 97v-42.4M270.4 97a9.9 9.9 0 0 1-9.9 9.9 9.9 9.9 0 0 1-9.9-9.9" fill="none" stroke="#000" stroke-width=".21" stroke-dasharray="1.3 .6" stroke-dashoffset=".4"/>
<g font-size="4.9">
<text x="73.3" y="27.7">A</text>
<text x="27.8" y="69.2">B</text>
<text x="131.2" y="68.3">B</text>
<text x="73.2" y="127.5">A</text>
</g>
<g font-size="4.2" fill="#808080">
<text x="156.9" y="17.4">35</text>
<text x="57.1" y="18.2">82,50</text>
<text x="97.5" y="19.9">82,50</text>
<text x="171.4" y="23.8">5,50</text>
<text x="26.2" y="60.4" transform="rotate(-90 26.2 60.4)">82,50</text>
<text x="145" y="68.1">9</text>
<text x="138.7" y="76.8" transform="rotate(-90 138.7 76.8)">14</text>
<text x="17.6" y="78.8" transform="rotate(-90 17.6 78.8)">190</text>
<text x="173.8" y="85.9" transform="rotate(-90 173.8 85.9)">8,50</text>
<text x="185.1" y="85.7" transform="rotate(-90 185.1 85.7)">184,90 ±0,05</text>
<text x="26.2" y="97.8" transform="rotate(-90 26.2 97.8)">82,50</text>
<text x="132.4" y="96.9" transform="rotate(30 132.4 96.9)">R10</text>
<text x="79.6" y="132.4">190</text>
<text x="51.7" y="145.3" transform="rotate(60 51.7 145.3)">R15</text>
<text x="74.6" y="164.7" transform="rotate(-90 74.6 164.7)">30</text>
<text x="43.5" y="178.3" transform="rotate(-90 43.5 178.3)">2,50</text>
<text x="52.3" y="179.8">3,50</text>
<text x="57" y="185.5">46,50</text>
</g>
<g font-size="3.2">
<text x="153.6" y="186.8">1294004002_U6</text>
<text x="153.6" y="190.8">1&quot; HAVA DAGITICI TAKOZ YONLENDIRME KAPAGI</text>
<text x="210.7" y="186.6">-</text>
<text x="153.6" y="194.8">ELOKSAL / NATUREL</text>
<text x="153.6" y="198.8">YOK / HRC</text>
<text x="230.8" y="198.7">195 x 40 x 195</text>
<text x="230.8" y="202.8">980.12</text>
</g>
<g font-size="2.8">
<text x="149.5" y="129.6">SECTION A-A</text>
<text x="150.7" y="133.5">SCALE 1 : 2</text>
<text x="73.5" y="176.9">SECTION B-B</text>
<text x="74.8" y="180.7">SCALE 1 : 2</text>
<text x="263.7" y="186.7">Ü.Adet:</text>
<text x="263.9" y="190.5">Vers.:</text>
<text x="211.5" y="194.5">Hammadde Adı:</text>
<text x="230.8" y="194.7">KESTAMİD</text>
<text x="138.3" y="202.6">SON KAYIT:</text>
<text x="163.5" y="202.6">27 Ağustos 2022 Cumartesi 21:01:20</text>
<text x="212.1" y="198.4">Sip. Ölçüsü:</text>
<text x="212.2" y="202.7">Ağırlık:</text>
</g>
<g font-size="2.6">
<text x="265.9" y="194.4">GENEL TOLERANS</text>
<text x="264.2" y="198.5">DIN 7168 m T</text>
<text x="264.3" y="202.6">ÖLÇEK</text>
<text x="278.5" y="202.6">1:3</text>
<text x="286.5" y="202.6">A4</text>
</g>
<g font-size="2.5">
<text x="138.3" y="186.4">Parça Kodu:</text>
<text x="138.3" y="190.5">Parça Adı:</text>
<text x="201.2" y="186.5">Ü.Kodu:</text>
<text x="138.3" y="194.5">Kaplama Şekli:</text>
<text x="138.3" y="198.6">Isıl İşlem:</text>
<text x="6.7" y="206.7">D:\Onedrive\OneDrive - gazi.edu.tr\My_Design\Arsiv\6545_U6\Kasa\</text>
</g>
</svg>
